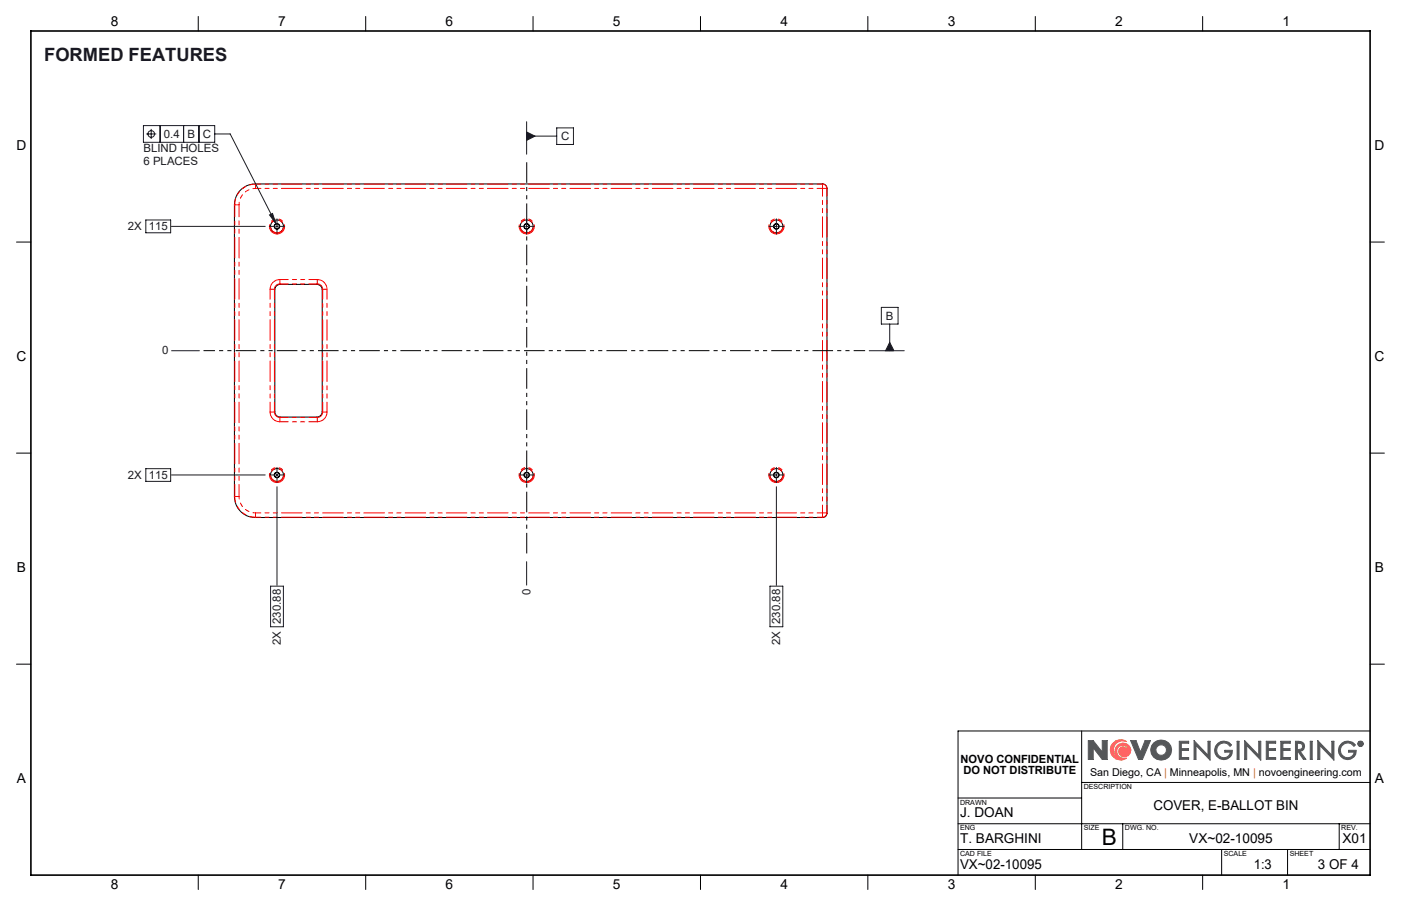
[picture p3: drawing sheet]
<svg xmlns="http://www.w3.org/2000/svg" width="432mm" height="279mm" viewBox="0 0 432 279" stroke-linecap="round" stroke-linejoin="round" font-family="sans-serif">
<g fill="none" stroke="#000" stroke-width=".31">
<path d="M61.1 5.1v4.5M112.7 5.1v4.5M164.3 5.1v4.5M215.9 5.1v4.5M267.5 5.1v4.5M319.1 5.1v4.5M370.7 5.1v4.5M73.8 58.9a6.2 6.2 0 0 1 4.9-2.2h174.8a1.33 1.33 0 0 1 1.4 1.4v100.2a1.33 1.33 0 0 1-1.4 1.3h-174.8a6.4 6.4 0 0 1-6.5-6.4v-90.1a6.7 6.7 0 0 1 1.6-4.2zM5.1 74.6h4.4M422.3 74.6h4.4M85.2 88.2l1.2-.5h11.2a1.69 1.69 0 0 1 1.7 1.7v37.6a1.69 1.69 0 0 1-1.7 1.6h-11.2a1.69 1.69 0 0 1-1.7-1.6v-37.6zM5.1 139.7h4.4"/>
<path d="M422.3 139.7h4.4M5.1 204.8h4.4M422.3 204.8h4.4M333.4 225.4v36.6M422.3 225.4h-127v44.5M295.3 254h127M295.3 246.1h38.1M333.4 241.3h88.9M346 254v8M412.7 254v8M61.1 269.9v4.4M112.7 269.9v4.4"/>
<path d="M164.3 269.9v4.4M215.9 269.9v4.4M267.5 269.9v4.4M295.3 262h127M319.1 269.9v4.4M370.7 269.9v4.4M376.5 262v7.9M396.8 262v7.9"/>
<circle cx="85.4" cy="69.8" r=".87"/>
<circle cx="85.4" cy="69.8" r=".74"/>
<circle cx="85.4" cy="69.8" r="2"/>
<circle cx="162.3" cy="69.8" r=".87"/>
<circle cx="162.3" cy="69.8" r=".74"/>
<circle cx="162.3" cy="69.8" r="2"/>
<circle cx="239.3" cy="69.8" r=".87"/>
<circle cx="239.3" cy="69.8" r=".74"/>
<circle cx="239.3" cy="69.8" r="2"/>
<circle cx="85.4" cy="146.5" r=".86"/>
<circle cx="85.4" cy="146.5" r=".73"/>
<circle cx="85.4" cy="146.5" r="2"/>
<circle cx="162.3" cy="146.5" r="2"/>
<circle cx="162.3" cy="146.5" r=".86"/>
<circle cx="162.3" cy="146.5" r=".73"/>
<circle cx="239.3" cy="146.5" r=".86"/>
<circle cx="239.3" cy="146.5" r=".73"/>
<circle cx="239.3" cy="146.5" r="2"/>
</g>
<g fill="none" stroke="#f00" stroke-width=".31" stroke-dasharray="6.3 1.3 1.3 1.3 1.3 1.3">
<path d="M78.7 56.7v.1M78.7 58.1v-1.3M253.5 58.1v-1.3M253.5 56.8a1.33 1.33 0 0 1 1.3 1.3M253.5 56.8l.1-.1M254.8 58.1h-1.3M254.9 58l-.1 .1M72.4 63.2l-.1-.1M73.7 63.2h-1.3M83.3 89.2a2.99 2.99 0 0 1 2.9-3M83.3 89.2h1.3M84.7 89.3l-.1-.1"/>
<path d="M86.2 87.5v-1.3M86.2 87.5a1.66 1.66 0 0 0-1.6 1.7M86.2 87.5l.2 .2M97.6 87.7l.2-.2M97.8 87.5v-1.3M97.8 86.2a2.99 2.99 0 0 1 3 3M99.5 89.2h1.3M99.5 89.2a1.66 1.66 0 0 0-1.7-1.7M99.5 89.2l-.2 .1M83.3 127.1h1.3M84.6 127.1a1.66 1.66 0 0 0 1.6 1.6M84.6 127.1l.1-.2"/>
<path d="M86.2 130.1v-1.4M86.2 130.1a2.99 2.99 0 0 1-2.9-3M86.4 128.6l-.2 .1M97.8 130.1v-1.4M97.8 128.7a1.66 1.66 0 0 0 1.7-1.6M97.8 128.7l-.2-.1M99.3 126.9l.2 .2M99.5 127.1h1.3M100.8 127.1a2.99 2.99 0 0 1-3 3M72.3 153.2l.1-.1M73.7 153.1h-1.3M78.7 159.5v-1.3"/>
<path d="M78.7 159.5v.1M253.5 159.5v-1.3M253.6 159.6l-.1-.1M254.8 158.2h-1.3M254.8 158.2a1.33 1.33 0 0 1-1.3 1.3M254.8 158.2h.1"/>
</g>
<path d="M254.8 58.1v100.1M253.5 158.2v-100.1" fill="none" stroke="#f00" stroke-width=".31" stroke-dasharray="6.3 1.3 1.3 1.3 1.3 1.3" stroke-dashoffset="3.9"/>
<path d="M85.4 71.8a2.01 2.01 0 0 0 1.8-2.9 2.01 2.01 0 0 0-3.4-.4 2.01 2.01 0 0 0 1.1 3.3h.5M162.3 71.8a2.01 2.01 0 0 0 1.9-2.9 2.01 2.01 0 0 0-3.4-.4 2.01 2.01 0 0 0 1.1 3.3h.4M239.3 71.8a2.01 2.01 0 0 0 1.8-2.9 2.01 2.01 0 0 0-3.4-.4 2.01 2.01 0 0 0 1.1 3.3h.5M85.4 148.5a2.01 2.01 0 0 0 1.8-2.9 2.01 2.01 0 0 0-3.4-.4 2.01 2.01 0 0 0 1.1 3.2l.5 .1M162.3 148.5a2.01 2.01 0 0 0 1.9-2.9 2.01 2.01 0 0 0-3.4-.4 2.01 2.01 0 0 0 1.1 3.2l.4 .1M239.3 148.5a2.01 2.01 0 0 0 1.8-2.9 2.01 2.01 0 0 0-3.4-.4 2.01 2.01 0 0 0 1.1 3.2l.5 .1" fill="none" stroke="#f00" stroke-width=".31" stroke-dasharray="6.3 1.3 1.3 1.3 1.3 1.3" stroke-dashoffset="3.2"/>
<path d="M85.4 72.1a2.34 2.34 0 0 1-2.1-3.3 2.34 2.34 0 0 1 3.9-.5 2.34 2.34 0 0 1-1.3 3.8h-.5M162.3 72.1a2.34 2.34 0 0 1-2.1-3.3 2.34 2.34 0 0 1 4-.5 2.34 2.34 0 0 1-1.3 3.8h-.6M239.3 72.1a2.34 2.34 0 0 1-2.1-3.3 2.34 2.34 0 0 1 3.9-.5 2.34 2.34 0 0 1-1.3 3.8h-.5M85.4 148.8a2.34 2.34 0 0 1-2.1-3.3 2.34 2.34 0 0 1 3.9-.5 2.34 2.34 0 0 1-1.3 3.8h-.5M162.3 148.8a2.34 2.34 0 0 1-2.1-3.3 2.34 2.34 0 0 1 4-.5 2.34 2.34 0 0 1-1.3 3.8h-.6M239.3 148.8a2.34 2.34 0 0 1-2.1-3.3 2.34 2.34 0 0 1 3.9-.5 2.34 2.34 0 0 1-1.3 3.8h-.5" fill="none" stroke="#f00" stroke-width=".31" stroke-dasharray="6.3 1.3 1.3 1.3 1.3 1.3" stroke-dashoffset="2.2"/>
<path d="M86.2 86.2h11.6M97.8 87.5h-11.6M86.2 128.7h11.6M97.8 130.1h-11.6" fill="none" stroke="#f00" stroke-width=".31" stroke-dasharray="6.3 1.3 1.3 1.3 1.3 1.3" stroke-dashoffset="3.8"/>
<path d="M78.7 56.8h174.8M253.5 58.1h-174.8M78.7 158.2h174.8M253.5 159.5h-174.8" fill="none" stroke="#f00" stroke-width=".31" stroke-dasharray="6.3 1.3 1.3 1.3 1.3 1.3" stroke-dashoffset="4.7"/>
<path d="M78.7 58.1a5.1 5.1 0 0 0-5 5.1M73.7 153.1a5.1 5.1 0 0 0 5 5.1" fill="none" stroke="#f00" stroke-width=".31" stroke-dasharray="6.3 1.3 1.3 1.3 1.3 1.3" stroke-dashoffset="5.6"/>
<path d="M72.4 63.2a6.4 6.4 0 0 1 6.3-6.4M78.7 159.5a6.4 6.4 0 0 1-6.3-6.4" fill="none" stroke="#f00" stroke-width=".31" stroke-dasharray="6.3 1.3 1.3 1.3 1.3 1.3" stroke-dashoffset="4.5"/>
<path d="M73.7 63.2v89.9M72.4 153.1v-89.9" fill="none" stroke="#f00" stroke-width=".31" stroke-dasharray="6.3 1.3 1.3 1.3 1.3 1.3" stroke-dashoffset="2.7"/>
<path d="M84.6 89.2v37.9M100.8 89.2v37.9M83.3 127.1v-37.9M99.5 127.1v-37.9" fill="none" stroke="#f00" stroke-width=".31" stroke-dasharray="6.3 1.3 1.3 1.3 1.3 1.3" stroke-dashoffset="3.3"/>
<path d="M342.7 229.6a3.1 3.1 0 0 1 4.5-.9 2.82 2.82 0 0 0-3.9 1.7 2.82 2.82 0 0 0 2.3 3.6 2.45 2.45 0 0 1-1.1-4.2 2.45 2.45 0 0 1 4 1.5 1.88 1.88 0 0 1-1.9 2.1 1.88 1.88 0 0 1-1.8-2.2l.6-.7a1.82 1.82 0 0 1 2.4 1.5 1.89 1.89 0 0 0-2.6-2 1.89 1.89 0 0 0-.3 3.3l1.5 .6 .8-.1a3.2 3.2 0 0 1-4-.2 3.2 3.2 0 0 1-.5-4z" fill="none" stroke="#f78d2a" stroke-width=".31"/>
<g fill="none" stroke="#555759" stroke-width=".31">
<path d="M336.9 230.6v3.6h-1.5v-5.8h1.5l2.8 3.6M336.9 230.6h.1M337 230.6l2.7 3.6h1.5v-5.8h-1.5v3.6M339.7 232h.1M348.5 228.4h1.6l1.4 3.6 1.4-3.6h1.7l-2.5 5.8h-1.2zM363.5 228.6h2.9v.6h-2.3v1.7h2.2v.5h-2.2v2.2h2.3v.6h-2.9zM368 228.4l4.3 4.5v-4.3h.7v5.8l-4.4-4.5v4.3h-.6zM375.4 229.2a2.89 2.89 0 0 1 4.2 .5l-.5 .5a2.26 2.26 0 0 0-3.2-.7 2.26 2.26 0 0 0-.5 3.2 2.26 2.26 0 0 0 3.3 .4l.5-1.1h-1.7v-.6h2.3a2.78 2.78 0 0 1-4 2.5 2.78 2.78 0 0 1-.4-4.7zM381.3 228.6h.6v5.6h-.6zM383.6 228.4l4.3 4.5v-4.3h.7v5.8l-4.4-4.5v4.3h-.6zM390.3 228.6h2.9v.6h-2.3v1.7h2.2v.5h-2.2v2.2h2.3v.6h-2.9zM394.8 228.6h2.9v.6h-2.3v1.7h2.2v.5h-2.2v2.2h2.3v.6h-2.9z"/>
<path d="M399.3 228.6a2.74 2.74 0 0 1 2.6 .8l.2 .8-.3 .9-1.1 .6 1.8 2.5h-.8l-1.7-2.5h-.1v2.5h-.6zM399.9 229.2l1.1 .1a1.02 1.02 0 0 1 0 1.7l-1.1 .2zM403.8 228.6h.6v5.6h-.6zM406.2 228.4l4.3 4.5v-4.3h.6v5.8l-4.3-4.5v4.3h-.6zM413.6 229.2a2.89 2.89 0 0 1 4.2 .5l-.5 .5a2.25 2.25 0 0 0-3.3-.7 2.25 2.25 0 0 0-.2 3.4 2.25 2.25 0 0 0 3.4-.3l.1-.6h-1.6v-.6h2.3a2.79 2.79 0 0 1-4 2.5 2.79 2.79 0 0 1-.4-4.7zM419 228.9l.6 .1-.1 .4 .2 .4-.4-.4-.3 .4zM419.2 229l.3 .2-.3 .1z"/>
<circle cx="357.9" cy="231.3" r="1.64"/>
<circle cx="357.9" cy="231.3" r="3.2"/>
<circle cx="419.3" cy="229.4" r=".85"/>
<circle cx="419.3" cy="229.4" r=".71"/>
</g>
<path d="M9.5 9.6h412.8v260.3h-412.8z" fill="none" stroke="#000" stroke-width=".5"/>
<path d="M343 229.1a3.2 3.2 0 0 1 4.2-.4 2.82 2.82 0 0 0-3.9 1.7 2.82 2.82 0 0 0 2.3 3.6 2.43 2.43 0 0 1-1.9-2.8 2.43 2.43 0 0 1 2.7-2 2.43 2.43 0 0 1 2.1 2.7 1.82 1.82 0 0 1-2.5 1.5 1.82 1.82 0 0 1-.9-2.7 1.73 1.73 0 0 1 2.7 1.3 1.9 1.9 0 0 0-2.6-2 1.9 1.9 0 0 0-.3 3.3l.8 .5h1.5a3.2 3.2 0 0 1-4.2-.4 3.2 3.2 0 0 1 0-4.3z" fill-rule="evenodd" fill="#f78d2a"/>
<path d="M335.4 228.4v5.8h1.5v-3.6l2.8 3.6h1.5v-5.8h-1.5v3.6l-2.8-3.6zM348.5 228.4l2.4 5.8h1.2l2.5-5.8h-1.7l-1.4 3.6-1.4-3.6zM355.6 229.1a3.1 3.1 0 0 0 .2 4.6 3.1 3.1 0 0 0 4.6-.6 3.1 3.1 0 0 0-1-4.5l-1.8-.4-1 .3zM356.2 231.3a1.65 1.65 0 0 1 3.3 0 1.65 1.65 0 0 1-3.3 0zM363.5 228.6v5.6h2.9v-.6h-2.3v-2.2h2.2v-.5h-2.2v-1.7h2.3v-.6zM368 228.4v5.8h.6v-4.3l4.4 4.5v-5.8h-.7v4.3zM375.2 229.3a2.79 2.79 0 0 0 .7 4.7 2.79 2.79 0 0 0 3.9-2.6h-2.3v.6h1.7a2.16 2.16 0 0 1-3 1.4 2.16 2.16 0 0 1-.9-3.2 2.22 2.22 0 0 1 3.8 0l.5-.5a2.92 2.92 0 0 0-4.4-.4zM381.3 228.6v5.6h.6v-5.6zM383.6 228.4v5.8h.6v-4.3l4.4 4.5v-5.8h-.7v4.3zM390.3 228.6v5.6h2.9v-.6h-2.3v-2.2h2.2v-.5h-2.2v-1.7h2.3v-.6zM394.8 228.6v5.6h2.9v-.6h-2.3v-2.2h2.2v-.5h-2.2v-1.7h2.3v-.6zM399.3 228.6v5.6h.6v-2.5l1.8 2.5h.8l-1.8-2.5 1.1-.6 .3-1.3a1.6 1.6 0 0 0-2.1-1.2zM399.9 229.2l1.3 .3 .3 .4-.3 1-1.3 .3zM403.8 228.6v5.6h.6v-5.6zM406.2 228.4v5.8h.6v-4.3l4.3 4.5v-5.8h-.6v4.3zM413.3 229.4a2.79 2.79 0 0 0 .9 4.6 2.79 2.79 0 0 0 3.8-2.6h-2.3v.6h1.6a2.18 2.18 0 0 1-3.2 1.3 2.18 2.18 0 0 1-.4-3.5 2.22 2.22 0 0 1 3.6 .4l.5-.5a2.89 2.89 0 0 0-4.5-.3zM419 228.9v.9h.2v-.4l.5 .4-.2-.4 .2-.4zM419.2 229l.3 .2-.3 .1zM418.5 229.4a.85 .85 0 0 0 1.7 0 .85 .85 0 0 0-1.7 0zM418.6 229.4a.71 .71 0 0 1 1.4 0 .71 .71 0 0 1-1.4 0z" fill-rule="evenodd" fill="#555759"/>
<g fill="none" stroke="#191924" stroke-width=".31">
<path d="M44.2 38.7h22v5.2h-22zM46.6 39.8v3.1M49.4 38.7v5.2M56.6 38.7v5.2M61.3 38.7v5.2M162.3 37.5v10.1M171.6 39.4h5.1v5.2h-5.1zM45.1 41.3h3.1M66.2 41.3h4.7l14.2 27.7M162.3 40.7l2.6 1.3-2.6 1.3zM162.3 42h9.3M44.9 67.8h7.7v4h-7.7z"/>
<path d="M52.9 69.8h28.8M83 69.8h1.7M83.1 66.3l.9-.5 1.1 3.2zM85 69.8h.7M85.4 67.5v1.6M85.4 69.5v.7M85.4 70.5v1.7M86 69.8h1.7M160 69.8h1.6M162 69.8h.7M162.3 67.5v1.6M162.3 69.5v.7"/>
<path d="M162.3 70.5v1.7M163 69.8h1.7M236.9 69.8h1.7M238.9 69.8h.7M239.3 67.5v1.6M239.3 69.5v.7M239.3 70.5v1.7M240 69.8h1.6M271.6 94.8h5.2v5.1h-5.2zM274.2 99.9v8.3M52.9 108.2h8.6M267.9 108.2h10.8"/>
<path d="M274.2 105.6l1.3 2.6h-2.6zM44.9 144.5h7.7v3.9h-7.7zM52.9 146.5h28.8M83 146.5h1.7M85 146.5h.7M85.4 144.1v1.7M85.4 146.2v.6M85.4 147.2v1.6M85.4 150.1v30.3M86 146.5h1.7M160 146.5h1.6M162 146.5h.7"/>
<path d="M162.3 144.1v1.7M162.3 146.2v.6M162.3 147.2v1.6M163 146.5h1.7M236.9 146.5h1.7M238.9 146.5h.7M239.3 144.1v1.7M239.3 146.2v.6M239.3 147.2v1.6M239.3 150.1v30.3M240 146.5h1.6M162.3 173.2v7.2"/>
<path d="M83.4 180.8h3.9v12.5h-3.9zM237.3 180.8h4v12.5h-4z"/>
<circle cx="46.6" cy="41.3" r="1.02"/>
</g>
<path d="M62.7 108.1h203.9" fill="none" stroke="#000" stroke-width=".31" stroke-dasharray="6.3 1.3 1.3 1.3 1.3 1.3" stroke-dashoffset="2.8" stroke-linecap="butt"/>
<path d="M162.3 48.8v123.1" fill="none" stroke="#000" stroke-width=".31" stroke-dasharray="6.3 1.3 1.3 1.3 1.3 1.3" stroke-dashoffset="-1.2" stroke-linecap="butt"/>
<path d="M83.1 66.3l.9-.5 1.1 3.2zM274.2 105.6l1.3 2.6h-2.6zM162.3 40.7l2.6 1.3-2.6 1.3z" fill="#191924"/>
<text font-size="7" x="339.5" y="260.5">B</text>
<text font-size="5.6" fill="#191924" x="13.6" y="18.8">FORMED FEATURES</text>
<g font-size="4.2">
<text x="34.1" y="8.1">8</text>
<text x="85.7" y="8.1">7</text>
<text x="137.3" y="8.1">6</text>
<text x="188.9" y="8.1">5</text>
<text x="240.5" y="8.1">4</text>
<text x="292.1" y="8.1">3</text>
<text x="343.7" y="8.1">2</text>
<text x="395.3" y="8.1">1</text>
<text x="5.1" y="46.4">D</text>
<text x="423.7" y="46.4">D</text>
<text x="5.1" y="111.4">C</text>
<text x="423.7" y="111.4">C</text>
<text x="5.2" y="176.5">B</text>
<text x="423.8" y="176.5">B</text>
<text x="5.2" y="241.6">A</text>
<text x="423.8" y="241.6">A</text>
<text x="355.5" y="249.9">COVER, E-BALLOT BIN</text>
<text x="295.9" y="252">J. DOAN</text>
<text x="295.9" y="260">T. BARGHINI</text>
<text x="366.5" y="260">VX~02-10095</text>
<text x="413.8" y="260">X01</text>
<text x="295.9" y="267.9">VX~02-10095</text>
<text x="386.5" y="267.9">1:3</text>
<text x="406.2" y="267.9">3 OF 4</text>
<text x="34.1" y="274.2">8</text>
<text x="85.7" y="274.2">7</text>
<text x="137.3" y="274.2">6</text>
<text x="188.9" y="274.2">5</text>
<text x="240.5" y="274.2">4</text>
<text x="292.1" y="274.2">3</text>
<text x="343.7" y="274.2">2</text>
<text x="395.3" y="274.2">1</text>
</g>
<g font-size="3.5" fill="#191924">
<text x="44.2" y="47">BLIND HOLES</text>
<text x="50.5" y="42.5">0.4</text>
<text x="57.8" y="42.5">B</text>
<text x="62.5" y="42.5">C</text>
<text x="172.9" y="43.2">C</text>
<text x="44.2" y="51">6 PLACES</text>
<text x="39.4" y="71">2X</text>
<text x="45.8" y="71">115</text>
<text x="273.1" y="98.5">B</text>
<text x="50" y="109.3">0</text>
<text x="39.4" y="147.7">2X</text>
<text x="45.8" y="147.7">115</text>
<text x="163.5" y="183.4" transform="rotate(-90 163.5 183.4)">0</text>
<text x="86.6" y="192.4" transform="rotate(-90 86.6 192.4)">230.88</text>
<text x="240.5" y="192.4" transform="rotate(-90 240.5 192.4)">230.88</text>
<text x="86.6" y="198.9" transform="rotate(-90 86.6 198.9)">2X</text>
<text x="240.5" y="198.9" transform="rotate(-90 240.5 198.9)">2X</text>
</g>
<g font-size="3.5">
<text x="296.1" y="235.2">NOVO CONFIDENTIAL</text>
<text x="296.9" y="238.7">DO NOT DISTRIBUTE</text>
</g>
<text font-size="3.3" x="336" y="239.4">San Diego, CA | Minneapolis, MN | novoengineering.com</text>
<g font-size="2.2">
<text x="334" y="243.4">DESCRIPTION</text>
<text x="295.9" y="248.2">DRAWN</text>
<text x="295.9" y="256.1">ENG</text>
<text x="334" y="256.1">SIZE</text>
<text x="346.7" y="256.1">DWG. NO.</text>
<text x="413.4" y="256.1">REV.</text>
<text x="295.9" y="264">CAD FILE</text>
<text x="377.2" y="264">SCALE</text>
<text x="397.5" y="264">SHEET</text>
</g>
</svg>
